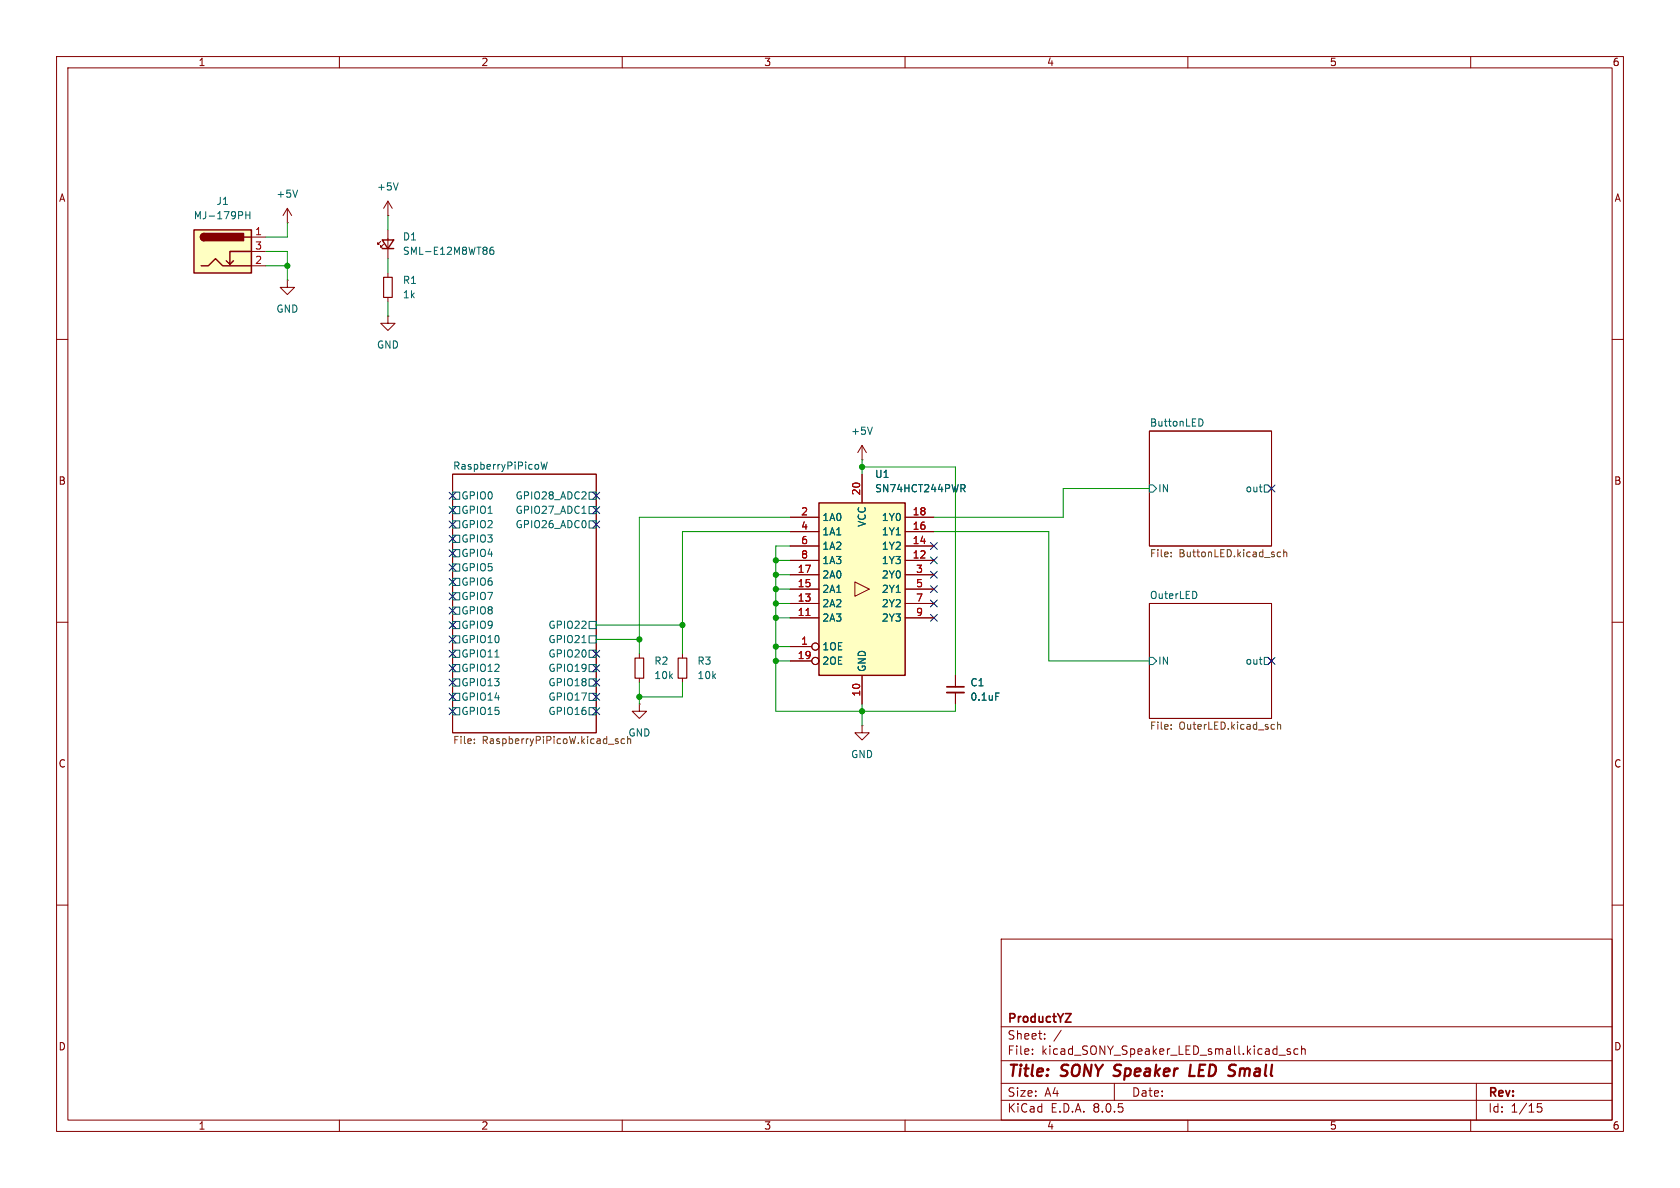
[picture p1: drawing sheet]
<svg xmlns="http://www.w3.org/2000/svg" width="297mm" height="210mm" viewBox="0 0 297 210" stroke-linecap="round" stroke-linejoin="round" font-family="sans-serif">
<g fill="none" stroke="#840000" stroke-width=".18">
<path d="M10 10h277v190h-277zM12 12h273v186h-273zM60 10v2M110 10v2M160 10v2M210 10v2M260 10v2M68.6 38.1h.1M68.6 35.6v2.5M68.6 35.6l-.8 1.2M68.6 35.6l.7 1.2M10 60h2"/>
<path d="M50.8 49.5v1.3h1.3l-1.3 1.3-1.3-1.3h1.3M50.8 49.5h.1M67.3 42.7l-.5 .5v-.3v.3h.3M67.8 43.2l-.5 .5v-.3v.3h.3M68.6 55.9v1.3h1.2l-1.2 1.2-1.3-1.2h1.3M68.6 55.9h.1M68.6 40.6v5.1M68.6 48.3v.7M68.6 52.6v.7M285 60h2M152.4 78.7l-.8 1.3M152.4 78.7v2.6"/>
<path d="M152.4 78.7l.8 1.3M203.2 76.2h21.6v20.3h-21.6zM80 83.8h25.4v45.7h-25.4zM152.4 81.3h.1M10 110h2M203.2 106.7h21.6v20.3h-21.6zM285 110h2M113 124.5v1.2h1.3l-1.3 1.3-1.2-1.3h1.2M113 124.5h.1M152.4 128.3v1.2h1.3l-1.3 1.3-1.3-1.3h1.3M152.4 128.3h.1M10 160h2"/>
<path d="M285 160h2M177 166h108v32h-108zM60 198v2M110 198v2M160 198v2M177 194.5h108M177 191.5h108M177 187.5h108M177 181.5h108M182.5 186.3v.1M182.5 185.5v.1M184.7 183.6v.1"/>
<path d="M184.7 182.8v.1M187.6 182.1l-1.3 2M197 191.5v3M210 198v2M226.1 186.5h1.1M228.1 185.5l-.4-.1-.2 .2 .1 .2 .5 .2v.3h-.6M229.5 185.5l-.5-.1-.3 .3v.4l.2 .2h.6M230.1 185.5l.2-.1 .4 .1v.9M230.1 184.9v1.5M260 198v2M261 191.5v6.5M272.5 195.1h-.7l-.1 .7 .3-.1h.5l.1 .3-.1 .5-.2 .1-.6-.1"/>
</g>
<path d="M210.5 188.2l-.2 2h.9" fill="none" stroke="#840000" stroke-width=".4"/>
<path d="M188.3 179.2h1l-1 1.5h1" fill="none" stroke="#840000" stroke-width=".3"/>
<g fill="none" stroke="#006464" stroke-width=".18">
<path d="M70.4 32.3l-.4 1.3M87.2 43.7l-.4 .1a.86 .86 0 0 0 0 1.2l.5-.2v-.4l-.2-.2h-.3l-.2 .2M154.2 75.5l-.4 1.3M212.3 74.1a.68 .68 0 0 1 .4 .6 .68 .68 0 0 1-.4 .6M80 99.7h1.3v1.3h-1.3zM80 92.1h1.3v1.2h-1.3zM80 89.5h1.3v1.3h-1.3zM80 87h1.3v1.3h-1.3zM80 94.6h1.3v1.3h-1.3zM80 97.2h1.3v1.2h-1.3zM95.7 81.7l.3 1.2 .2-.9 .2 .9 .3-1.2M102.9 90.7h.7"/>
<path d="M104.1 92.1h1.3v1.2h-1.3zM104.1 87h1.3v1.3h-1.3zM104.1 89.5h1.3v1.3h-1.3zM203.2 85.7h.6l.7 .7-.7 .6h-.6zM223.5 85.7h.7l.6 .7-.6 .6h-.7zM80 107.3h1.3v1.3h-1.3zM80 109.9h1.3v1.2h-1.3zM80 104.8h1.3v1.2h-1.3zM80 102.2h1.3v1.3h-1.3zM80 117.5h1.3v1.2h-1.3zM80 114.9h1.3v1.3h-1.3zM80 112.4h1.3v1.3h-1.3z"/>
<path d="M87.5 116.1h.7M102.9 113.6h.7M104.1 112.4h1.3v1.3h-1.3zM104.1 117.5h1.3v1.2h-1.3zM104.1 114.9h1.3v1.3h-1.3zM104.1 109.9h1.3v1.2h-1.3zM203.2 116.2h.6l.7 .6-.7 .7h-.6zM223.5 116.2h.7l.6 .6-.6 .7h-.7zM80 120h1.3v1.3h-1.3zM80 122.6h1.3v1.2h-1.3zM80 125.1h1.3v1.3h-1.3zM104.1 122.6h1.3v1.2h-1.3z"/>
<path d="M104.1 120h1.3v1.3h-1.3zM104.1 125.1h1.3v1.3h-1.3z"/>
</g>
<g fill="none" stroke="#725600" stroke-width=".18">
<path d="M207 98.3v.1M207 97.6v.2M225.8 98.2l.2 .2h.4M226.4 97.6h-.4l-.2 .2M226.9 97.7l.2-.1h.3l.1 .8M226.9 97.2v1.2M83.9 131.3v.1M83.9 130.7v.1M108.8 131l.5 .2v.2h-.4M108.8 130.7h.5M110.4 130.7l-.4-.1-.2 .2 .1 .6h.5M111 130.2v1.2"/>
<path d="M111.5 130.8v.6M207 128.1v.1M207 128.8v.1M225 128.1h.3M225.3 128.8l-.3 .1M225.9 128.2l.1-.1h.3l.1 .8M225.9 127.6v1.3"/>
</g>
<path d="M67.6 42.4h2l-1 1.5zM67.6 43.9h2" fill="none" stroke="#840000" stroke-width=".25"/>
<path d="M67.8 49h1.5v3.6h-1.5z" fill="none" stroke="#840000" stroke-width=".2"/>
<path d="M144.8 88.9h15.2v30.5h-15.2z" fill="#ffffc2"/>
<g fill="none" stroke="#840000" stroke-width=".18">
<path d="M50.8 39.4h.1M50.8 36.8l-.8 1.3M50.8 36.8v2.6M50.8 36.8l.8 1.3M139.7 99.1h5.1M139.7 96.5h5.1M139.7 94h5.1M139.7 91.4h5.1M152.4 83.8v5.1M160 99.1h5.1M160 96.5h5.1M160 94h5.1"/>
<path d="M160 91.4h5.1M139.7 114.3h3.8M139.7 109.2h5.1M139.7 106.7h5.1M139.7 104.1h5.1M139.7 101.6h5.1M139.7 116.8h3.8M151.1 102.9l2.6 1.2-2.6 1.3zM152.4 119.4v5.1M160 109.2h5.1M160 106.7h5.1M160 104.1h5.1"/>
<path d="M160 101.6h5.1M168.9 119.4v2M168.9 122.4v2.1"/>
<circle cx="144.1" cy="114.3" r=".63"/>
<circle cx="144.1" cy="116.8" r=".63"/>
</g>
<path d="M144.8 88.9h15.2v30.5h-15.2z" fill="none" stroke="#840000" stroke-width=".25"/>
<path d="M142.5 108.8h.7" fill="none" stroke="#a90000" stroke-width=".18"/>
<path d="M52.6 33.6l-.4 1.3M169.9 85.7h.5l.2 .2-.1 .4h-.6M170.2 86.3l.4 .6M176 122.5h.6" fill="none" stroke="#006464" stroke-width=".18"/>
<path d="M167.4 122.4h3" fill="none" stroke="#840000" stroke-width=".33"/>
<path d="M167.4 121.4h3" fill="none" stroke="#840000" stroke-width=".3"/>
<path d="M34.3 40.6h10.1v7.7h-10.1z" fill="#ffffc2"/>
<path d="M34.3 40.6h10.1v7.7h-10.1zM35.6 47h1.2l1.3-1.3 1.3 1.3h5M36.1 41.3a.64 .64 0 0 0-.7 .6 .64 .64 0 0 0 .7 .6M41.3 46.1l-.7 .6M43.2 41.9h1.2M44.4 44.5h-3.8v2.2l-.6-.6" fill="none" stroke="#840000" stroke-width=".25"/>
<g fill="#840000" stroke="#840000" stroke-width=".25">
<path d="M35.6 41.5l.5-.2v1.2a.63 .63 0 0 1-.6-.3 .63 .63 0 0 1 .1-.7z"/>
<path d="M36.1 41.3h7v1.2h-7z"/>
</g>
<g fill="none" stroke="#840000" stroke-width=".18">
<path d="M44.4 41.9h2.6M44.4 47h2.6M44.4 44.5h2.6M139.7 99.1h5.1M139.7 96.5h5.1M139.7 94h5.1M139.7 91.4h5.1M152.4 83.8v5.1M160 99.1h5.1M160 96.5h5.1M160 94h5.1M160 91.4h5.1"/>
<path d="M113 115.6v.7M113 119.9v.8M120.6 115.6v.7M120.6 119.9v.8M139.7 114.3h3.8M139.7 109.2h5.1M139.7 106.7h5.1M139.7 104.1h5.1M139.7 101.6h5.1M139.7 116.8h3.8M152.4 119.4v5.1M160 109.2h5.1"/>
<path d="M160 106.7h5.1M160 104.1h5.1M160 101.6h5.1M168.9 119.4v2M168.9 122.4v2.1"/>
<circle cx="144.1" cy="114.3" r=".63"/>
<circle cx="144.1" cy="116.8" r=".63"/>
</g>
<path d="M43.5 37.4v1.3M43.5 38h.7M44.2 37.4v1.3M169.9 85.7h.5l.2 .2-.1 .4h-.6M170.2 86.3l.4 .6M176 122.5h.6" fill="none" stroke="#006464" stroke-width=".18"/>
<path d="M112.3 116.3h1.5v3.6h-1.5zM119.9 116.3h1.5v3.6h-1.5z" fill="none" stroke="#840000" stroke-width=".2"/>
<g fill="none" stroke="#009600" stroke-width=".18">
<path d="M50.8 39.4v2.5h-3.8M68.6 38.1v2.5M47 44.5h3.8v5M47 47h3.8M68.6 45.7v2.6M68.6 53.3v2.6M137.2 99.1h2.5M139.7 96.5h-2.5v29.2h31.7v-1.2M139.7 94h-19.1v21.6M139.7 91.4h-26.7v24.2M152.4 81.3v2.5M152.4 82.6h16.5v36.8"/>
<path d="M165.1 94h20.3v22.8h17.8M203.2 86.4h-15.2v5h-22.9M105.4 110.5h15.2M105.4 113h7.6M137.2 116.8h2.5M137.2 114.3h2.5M137.2 106.7h2.5M137.2 104.1h2.5M137.2 101.6h2.5M137.2 109.2h2.5M113 120.7v3.8M120.6 120.7v2.5h-7.6"/>
<path d="M152.4 124.5v3.8"/>
</g>
<g fill="none" stroke="#000084" stroke-width=".18">
<path d="M79.4 87l1.2 1.2M79.4 97.2l1.2 1.2M79.4 92.1l1.2 1.2M79.4 89.6l1.2 1.2M79.4 94.6l1.2 1.3M79.4 99.7l1.2 1.2M80.6 87l-1.2 1.2M80.6 97.2l-1.2 1.2M80.6 92.1l-1.2 1.2M80.6 89.6l-1.2 1.2M80.6 94.6l-1.2 1.3M80.6 99.7l-1.2 1.2"/>
<path d="M104.8 89.6l1.2 1.2M104.8 92.1l1.2 1.2M104.8 87l1.2 1.2M106 89.6l-1.2 1.2M106 92.1l-1.2 1.2M106 87l-1.2 1.2M164.5 95.9l1.2 1.2M164.5 98.5l1.2 1.2M165.7 95.9l-1.2 1.2M165.7 98.5l-1.2 1.2M224.2 85.8l1.2 1.2M225.4 85.8l-1.2 1.2"/>
<path d="M79.4 104.8l1.2 1.2M79.4 117.5l1.2 1.2M79.4 115l1.2 1.2M79.4 107.3l1.2 1.3M79.4 112.4l1.2 1.2M79.4 109.9l1.2 1.2M79.4 102.3l1.2 1.2M80.6 115l-1.2 1.2M80.6 117.5l-1.2 1.2M80.6 104.8l-1.2 1.2M80.6 107.3l-1.2 1.3M80.6 112.4l-1.2 1.2"/>
<path d="M80.6 109.9l-1.2 1.2M80.6 102.3l-1.2 1.2M104.8 115l1.2 1.2M104.8 117.5l1.2 1.2M106 115l-1.2 1.2M106 117.5l-1.2 1.2M164.5 103.5l1.2 1.2M164.5 106.1l1.2 1.2M164.5 101l1.2 1.2M164.5 108.6l1.2 1.2M165.7 103.5l-1.2 1.2M165.7 106.1l-1.2 1.2"/>
<path d="M165.7 101l-1.2 1.2M165.7 108.6l-1.2 1.2M224.2 116.2l1.2 1.2M225.4 116.2l-1.2 1.2M79.4 125.1l1.2 1.2M79.4 122.6l1.2 1.2M79.4 120l1.2 1.3M80.6 125.1l-1.2 1.2M80.6 122.6l-1.2 1.2M80.6 120l-1.2 1.3M104.8 122.6l1.2 1.2M104.8 120l1.2 1.3"/>
<path d="M104.8 125.1l1.2 1.2M106 122.6l-1.2 1.2M106 120l-1.2 1.3M106 125.1l-1.2 1.2"/>
</g>
<path d="M142.5 108.8h.7" fill="none" stroke="#a90000" stroke-width=".18"/>
<g fill="#009600" stroke="#009600" stroke-width=".18">
<circle cx="137.2" cy="116.8" r=".46"/>
<circle cx="137.2" cy="114.3" r=".46"/>
<circle cx="120.6" cy="110.5" r=".46"/>
<circle cx="152.4" cy="125.7" r=".46"/>
<circle cx="137.2" cy="99.1" r=".46"/>
<circle cx="113" cy="113" r=".46"/>
<circle cx="137.2" cy="109.2" r=".46"/>
<circle cx="113" cy="123.2" r=".46"/>
<circle cx="50.8" cy="47" r=".46"/>
<circle cx="137.2" cy="106.7" r=".46"/>
<circle cx="137.2" cy="101.6" r=".46"/>
<circle cx="137.2" cy="104.1" r=".46"/>
<circle cx="152.4" cy="82.6" r=".46"/>
</g>
<g font-size="2.8" fill="#840000">
<text x="178" y="190.9">Title:</text>
<text x="187.7" y="190.9">SONY Speaker</text>
<text x="211.9" y="190.9">LED</text>
<text x="219.7" y="190.9">Small</text>
</g>
<g font-size="2.1" fill="#840000">
<text x="178" y="184">Sheet:</text>
<text x="178" y="181.2">ProductYZ</text>
<text x="178" y="186.7">File:</text>
<text x="184.1" y="186.7">kicad_SONY_Speaker_LED_small.kicad_sch</text>
<text x="178" y="196.9">KiCad</text>
<text x="178" y="194.1">Size:</text>
<text x="184.7" y="194.1">A4</text>
<text x="185.7" y="196.9">E.D.A.</text>
<text x="193.3" y="196.9">8.0.5</text>
<text x="200" y="194.1">Date:</text>
<text x="263" y="194.3">Rev:</text>
<text x="263" y="196.9">Id:</text>
<text x="267.1" y="196.9">1/15</text>
</g>
<g font-size="1.8" fill="#840000">
<text x="35" y="11.9">1</text>
<text x="85" y="11.9">2</text>
<text x="135" y="11.9">3</text>
<text x="185" y="11.9">4</text>
<text x="235" y="11.9">5</text>
<text x="285" y="11.9">6</text>
<text x="10.3" y="35.9">A</text>
<text x="285.3" y="35.9">A</text>
<text x="10.3" y="85.9">B</text>
<text x="285.3" y="85.9">B</text>
<text x="10.3" y="135.9">C</text>
<text x="285.3" y="135.9">C</text>
<text x="10.3" y="185.9">D</text>
<text x="285.3" y="185.9">D</text>
<text x="35" y="199.9">1</text>
<text x="85" y="199.9">2</text>
<text x="135" y="199.9">3</text>
<text x="185" y="199.9">4</text>
<text x="235" y="199.9">5</text>
<text x="285" y="199.9">6</text>
</g>
<g font-size="1.8" fill="#006464">
<text x="48.8" y="35.2">+5V</text>
<text x="66.5" y="33.9">+5V</text>
<text x="34.2" y="39">MJ-179PH</text>
<text x="38.2" y="36.4">J1</text>
<text x="71.1" y="42.7">D1</text>
<text x="71.1" y="45.2">SML-E12M8WT86</text>
<text x="71.1" y="50.4">R1</text>
<text x="71.1" y="52.9">1k</text>
<text x="48.8" y="55.5">GND</text>
<text x="66.5" y="61.8">GND</text>
<text x="150.4" y="77.1">+5V</text>
<text x="203.2" y="75.5">ButtonLED</text>
<text x="80" y="83.1">RaspberryPiPicoW</text>
<text x="81.5" y="88.5">GPIO0</text>
<text x="91" y="88.5">GPIO28_ADC2</text>
<text x="154.6" y="84.7">U1</text>
<text x="154.6" y="87.2">SN74HCT244PWR</text>
<text x="204.7" y="87.2">IN</text>
<text x="220.1" y="87.2">out</text>
<text x="81.5" y="93.6">GPIO2</text>
<text x="81.5" y="91">GPIO1</text>
<text x="91" y="93.6">GPIO26_ADC0</text>
<text x="91" y="91">GPIO27_ADC1</text>
<text x="145.3" y="92.3">1A0</text>
<text x="145.3" y="94.8">1A1</text>
<text x="153.3" y="93.2" transform="rotate(-90 153.3 93.2)">VCC</text>
<text x="155.8" y="94.8">1Y1</text>
<text x="155.8" y="92.3">1Y0</text>
<text x="81.5" y="101.2">GPIO5</text>
<text x="81.5" y="96.1">GPIO3</text>
<text x="81.5" y="98.7">GPIO4</text>
<text x="145.3" y="97.4">1A2</text>
<text x="145.3" y="99.9">1A3</text>
<text x="155.8" y="99.9">1Y3</text>
<text x="155.8" y="97.4">1Y2</text>
<text x="81.5" y="106.3">GPIO7</text>
<text x="81.5" y="103.7">GPIO6</text>
<text x="145.3" y="107.5">2A2</text>
<text x="145.3" y="105">2A1</text>
<text x="145.3" y="102.5">2A0</text>
<text x="155.8" y="102.5">2Y0</text>
<text x="155.8" y="105">2Y1</text>
<text x="155.8" y="107.5">2Y2</text>
<text x="203.2" y="106">OuterLED</text>
<text x="81.5" y="108.8">GPIO8</text>
<text x="81.5" y="111.4">GPIO9</text>
<text x="81.5" y="113.9">GPIO10</text>
<text x="96.9" y="113.9">GPIO21</text>
<text x="96.9" y="111.4">GPIO22</text>
<text x="145.3" y="110.1">2A3</text>
<text x="155.8" y="110.1">2Y3</text>
<text x="81.5" y="119">GPIO12</text>
<text x="81.5" y="116.4">GPIO11</text>
<text x="96.9" y="119">GPIO19</text>
<text x="96.9" y="116.4">GPIO20</text>
<text x="115.6" y="117.7">R2</text>
<text x="123.2" y="117.7">R3</text>
<text x="145.3" y="115.2">1OE</text>
<text x="145.3" y="117.7">2OE</text>
<text x="153.3" y="118.9" transform="rotate(-90 153.3 118.9)">GND</text>
<text x="204.7" y="117.7">IN</text>
<text x="220.1" y="117.7">out</text>
<text x="81.5" y="121.5">GPIO13</text>
<text x="81.5" y="124.1">GPIO14</text>
<text x="96.9" y="124.1">GPIO17</text>
<text x="96.9" y="121.5">GPIO18</text>
<text x="115.6" y="120.2">10k</text>
<text x="123.2" y="120.2">10k</text>
<text x="171.5" y="121.5">C1</text>
<text x="171.5" y="124.1">0.1uF</text>
<text x="81.5" y="126.6">GPIO15</text>
<text x="96.9" y="126.6">GPIO16</text>
<text x="111" y="130.4">GND</text>
<text x="150.4" y="134.2">GND</text>
</g>
<g font-size="1.8" fill="#a90000">
<text x="45" y="41.7">1</text>
<text x="45" y="46.7">2</text>
<text x="45" y="44.2">3</text>
<text x="152.1" y="87.7" transform="rotate(-90 152.1 87.7)">20</text>
<text x="141.5" y="91.2">2</text>
<text x="141.5" y="93.7">4</text>
<text x="161.2" y="93.7">16</text>
<text x="161.2" y="91.2">18</text>
<text x="140.9" y="101.3">17</text>
<text x="141.5" y="96.3">6</text>
<text x="141.5" y="98.8">8</text>
<text x="161.2" y="98.8">12</text>
<text x="161.2" y="96.3">14</text>
<text x="161.9" y="101.3">3</text>
<text x="140.9" y="106.4">13</text>
<text x="140.9" y="103.9">15</text>
<text x="161.9" y="103.9">5</text>
<text x="161.9" y="106.4">7</text>
<text x="140.9" y="109">11</text>
<text x="161.9" y="109">9</text>
<text x="140.9" y="116.6">19</text>
<text x="141.5" y="114">1</text>
<text x="152.1" y="123.2" transform="rotate(-90 152.1 123.2)">10</text>
</g>
<g font-size="1.8" fill="#725600">
<text x="203.2" y="98.8">File:</text>
<text x="208.4" y="98.8">ButtonLED.kicad_sch</text>
<text x="80" y="131.9">File:</text>
<text x="85.2" y="131.9">RaspberryPiPicoW.kicad_sch</text>
<text x="203.2" y="129.3">File:</text>
<text x="208.4" y="129.3">OuterLED.kicad_sch</text>
</g>
</svg>
